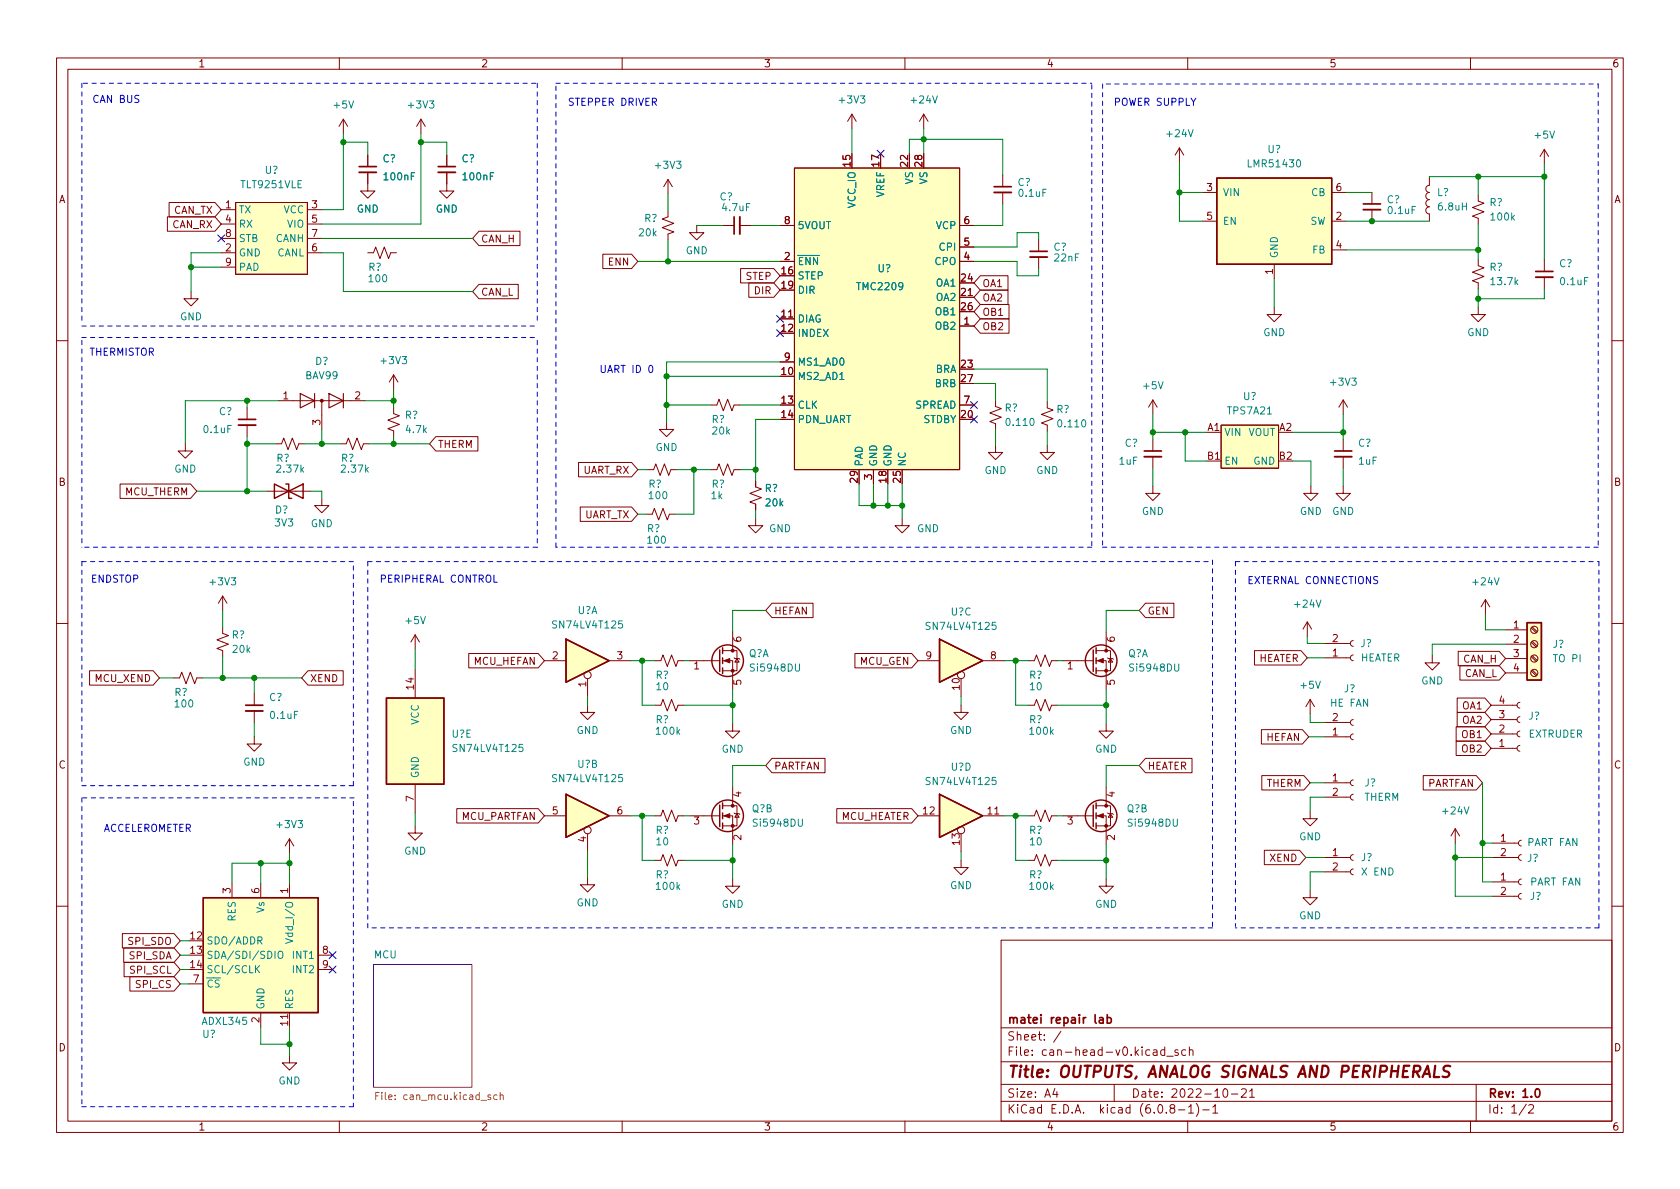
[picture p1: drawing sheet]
<svg xmlns="http://www.w3.org/2000/svg" width="297mm" height="210mm" viewBox="0 0 297 210" stroke-linecap="round" stroke-linejoin="round" font-family="sans-serif">
<g fill="none" stroke="#840000" stroke-width=".18">
<path d="M10 10.2h277v190.1h-277zM12 12.2h273v186.1h-273zM60 10.2v2M110 10.2v2M160 10.2v2M210 10.2v2M260 10.2v2M29.6 38.3h8.4l1.1 1.3-1.1 1.3h-8.4zM29.9 35.8h8.1l1.1 1.3-1.1 1.2h-8.1zM39.1 37.1h2.6M39.1 39.6h2.6M41.7 35.8h12.7v12.7h-12.7z"/>
<path d="M54.4 37.1h2.5M54.4 39.6h2.5M60.7 21.1l-.8 1.2M60.7 21.1v2.5M60.7 21.1l.8 1.2M65 30.5v3.3h1.3l-1.3 1.2-1.2-1.2h1.2M65 27.4v2.1M74.4 21.1l-.7 1.2M74.4 21.1v2.5M74.4 21.1l.8 1.2M79 30.5v3.3h1.3l-1.3 1.2-1.3-1.2h1.3M79 27.4v2.1"/>
<path d="M118.1 37.3v1l-1 .4 2 .8-2 .8 2 .7-1 .4v1M118.1 31.7l-.8 1.3M118.1 31.7v2.6M118.1 31.7l.8 1.3M123.2 39.9v1.2h1.3l-1.3 1.3-1.3-1.3h1.3M127.8 39.9h2M130.8 39.9h2M137.9 39.9h2.6M140.5 29.7h29.2v53.4h-29.2zM150.6 20.2l-.7 1.3M150.6 20.2v2.5M150.6 20.2l.8 1.3"/>
<path d="M163.3 20.2l-.7 1.3M163.3 20.2v2.5M163.3 20.2l.8 1.3M169.7 39.9h2.5M177.3 31v2M177.3 34v2.1M208.5 26.2l-.7 1.2M208.5 26.2v2.5M208.5 26.2l.8 1.2M212.6 39.1h2.5M212.6 34h2.5M235.5 39.1h2.5"/>
<path d="M235.5 34h2.5M242.6 34v2.1M242.6 37.1v2M252.7 31.5v1.3a.64 .64 0 0 0-.6 .6 .64 .64 0 0 0 .6 .6 .64 .64 0 0 0-.6 .7 .64 .64 0 0 0 .6 .6 .64 .64 0 0 0-.6 .6 .64 .64 0 0 0 .6 .7 .64 .64 0 0 0-.6 .6 .64 .64 0 0 0 .6 .6v1.3M261.4 34.5v1.1l1 .3-2.1 .8 2.1 .8-2.1 .7 1.1 .4v1M273 26.4v2.6M273 26.4l-.7 1.3M273 26.4l.8 1.3M33.8 51.6v1.2h1.3l-1.3 1.3-1.3-1.3h1.3M39.1 44.7h2.6M39.1 42.2h2.6M39.1 47.2h2.6"/>
<path d="M54.4 44.7h2.5M54.4 42.2h2.5M65 44.7h1l.4-1 .8 2 .7-2 .8 2 .4-1h1M84.7 50.3h6.9v2.5h-6.9l-1.1-1.2zM84.7 40.9h7.2v2.5h-7.2l-1.1-1.2zM106.6 45h5.1l1.1 1.2-1.1 1.3h-5.1zM130.9 47.5h5.9l1.1 1.3-1.1 1.2h-5.9zM132.4 50h4.4l1.1 1.3-1.1 1.3h-4.4zM137.9 56.4h2.6M137.9 46.2h2.6M169.7 57.7h2.5M169.7 46.2h2.5"/>
<path d="M169.7 52.6h2.5M169.7 43.7h2.5M173.3 51.3h4.9v2.5h-4.9l-1.1-1.2zM173.3 48.8h4.9v2.5h-4.9l-1.1-1.3zM173.3 56.4h5.1v2.5h-5.1l-1.1-1.2zM173.3 53.8h5.1v2.6h-5.1l-1.1-1.3zM183.6 42.4v2M183.6 45.5v2M225.3 54.4v1.2h1.3l-1.3 1.3-1.3-1.3h1.3M225.3 46.7v2.6M235.5 44.2h2.5M261.4 46v1l1 .4-2.1 .7 2.1 .8-2.1 .8 1.1 .3v1"/>
<path d="M261.4 54.4v1.2h1.2l-1.2 1.3-1.3-1.3h1.3M273 46v2M273 49v2M10 60.2h2M32.8 78.5v1.3h1.2l-1.2 1.2-1.3-1.2h1.3M43.7 72.1v2.1M43.7 75.2v2M48.8 78.5h1l.4-1 .7 2 .8-2 .8 2 .3-1h1M49.3 70.9h15.2M56.9 70.9v5M60.2 78.5h1l.4-1 .8 2 .7-2 .8 2 .4-1h1M69.6 72.1v1l1 .4-2 .8 2 .8-2 .7 1 .4v1"/>
<path d="M69.6 66.3v2.5M69.6 66.3l-.8 1.3M69.6 66.3l.8 1.3M77.1 77.2h7.4v2.6h-7.4l-1.2-1.3zM117.9 74.7v1.2h1.2l-1.2 1.3-1.3-1.3h1.3M125.7 71.6h1l.4-1 .8 2 .8-2 .7 2 .4-1h1M137.9 64h2.6M169.7 71.6h2.5M176 70.9v1l1 .4-2 .7 2 .8-2 .7 1 .4v1M176 78.7v1.3h1.3l-1.3 1.3-1.2-1.3h1.2M185.2 71.1v1l1 .4-2.1 .8 2.1 .7-2.1 .8 1.1 .4v1M185.2 78.7v1.3h1.2l-1.2 1.3-1.3-1.3h1.3"/>
<path d="M203.8 70.7v2.6M203.8 77.7v2.1M203.8 70.7l-.7 1.3M203.8 70.7l.8 1.3M215.9 75.2h10.2v7.6h-10.2zM237.5 70.7l-.8 1.3M237.5 70.7v2.6M237.5 77.7v2.1M237.5 70.7l.8 1.3M285 60.2h2M21.2 85.6h12.5l1.1 1.3-1.1 1.2h-12.5zM47.2 86.9h7.7"/>
<path d="M56.9 88.1v1.3h1.3l-1.3 1.3-1.3-1.3h1.3M102.3 81.8h9.4l1.1 1.3-1.1 1.2h-9.4zM102.6 89.7h9.1l1.1 1.2-1.1 1.3h-9.1zM114.3 90.9h1l.4-1 .8 2 .7-2 .8 2 .4-1h1M114.6 83.1h1l.4-1.1 .7 2.1 .8-2.1 .7 2.1 .4-1h1M125.7 83.1h1l.4-1.1 .8 2.1 .8-2.1 .7 2.1 .4-1h1M133.6 91.7v1.3h1.3l-1.3 1.2-1.3-1.2h1.3M133.6 85.1v1l1 .4-2 .7 2 .8-2 .8 1 .3v1.1M154.4 83.1v2.5M159.5 91.7v1.3h1.3l-1.3 1.2-1.3-1.2h1.3M203.8 86v1.2h1.3l-1.3 1.3-1.2-1.3h1.2M203.8 80.8v2"/>
<path d="M231.8 86v1.2h1.2l-1.2 1.3-1.3-1.3h1.3M237.5 86v1.2h1.3l-1.3 1.3-1.3-1.3h1.3M237.5 80.8v2M10 110.2h2M15.8 118.6h11.3l1.1 1.3-1.1 1.3h-11.3zM30.7 119.9h1l.4-1 .8 2 .8-2 .7 2 .4-1h1M39.4 111v1l1 .4-2 .8 2 .7-2 .8 1 .4v1M39.4 105.4l-.8 1.3M39.4 105.4v2.5M39.4 105.4l.7 1.3M54.5 118.6h6.2v2.6h-6.2l-1.2-1.3zM73.4 112.3l-.8 1.2"/>
<path d="M73.4 112.3v2.5M73.4 118.4v5M73.4 112.3l.8 1.2M82.9 115.6h12.3l1.1 1.2-1.1 1.3h-12.3zM96.3 116.8h3.8M107.7 116.8h3.8M115.8 116.8h1l.4-1 .8 2.1 .7-2.1 .8 2.1 .4-1.1h1M121.9 116.8h5.4M127.8 116.8h1.7v5.1M127.8 115.1h2.5v3.5h-2.5M129.5 111.8v3.3M129.8 116.3l.1 .2h.8l.1 .1"/>
<path d="M130.3 116.5l.4 .6h-.8zM136.5 106.7h7.3v2.5h-7.3l-1.1-1.3zM151.2 115.6h10l1.1 1.2-1.1 1.3h-10zM162.3 116.8h3.8M173.7 116.8h3.8M181.9 116.8h1l.4-1 .7 2.1 .8-2.1 .7 2.1 .4-1.1h1M188 116.8h5.3M193.8 116.8h1.8v5.1M193.8 115.1h2.5v3.5h-2.5M195.6 111.8v3.3M195.8 116.3l.2 .2h.7l.1 .1M196.3 116.5l.4 .6h-.7z"/>
<path d="M202.5 106.7h5.1v2.5h-5.1l-1.1-1.3zM221.8 115.1h8.2l1.1 1.2-1.1 1.3h-8.2zM231.1 110l-.7 1.2M231.1 110v2.5M231.1 110l.8 1.2M234.2 113.8h4.6M234.2 116.3h4.6M239.3 113.3l-.4 .1-.1 .4 .1 .3 .4 .2M239.3 115.8l-.4 .2-.1 .3 .1 .4 .4 .1M253.2 115.9v1.3h1.3l-1.3 1.3-1.2-1.3h1.2M257.8 115.2h7.3l1.1 1.3-1.1 1.2h-7.3zM258.1 117.7h7l1.1 1.3-1.1 1.3h-7z"/>
<path d="M262.6 106l-.7 1.3M262.6 106v2.6M262.6 106l.8 1.3M266.2 111.4h3.8M266.2 113.9h3.8M266.2 116.5h3.8M266.2 119h3.8M270.7 118.7l.9 .8M270.7 116.1l.9 .9M270.7 113.6l.9 .8M270.7 111l.9 .9M270.9 118.5l.9 .8"/>
<path d="M270.9 115.9l.9 .9M270.9 113.4l.9 .8M270.9 110.9l.9 .8M285 110.2h2M45 130.3v1.3h1.2l-1.2 1.2-1.3-1.2h1.3M45 122.7v2M45 125.7v2.1M73.4 138.7v5.1M103.9 124.7v1.3h1.3l-1.3 1.2-1.3-1.2h1.3M103.9 120v3.2M115.8 124.7h1l.4-1 .8 2 .7-2 .8 2 .4-1h1M129.5 128v1.3h1.3l-1.3 1.3-1.2-1.3h1.2"/>
<path d="M129.5 139.2v3.3M136.5 134.1h9.4v2.5h-9.4l-1.1-1.2zM169.9 124.7v1.3h1.3l-1.3 1.2-1.2-1.2h1.2M169.9 120v3.2M181.9 124.7h1l.4-1 .7 2 .8-2 .7 2 .4-1h1M195.6 128v1.3h1.2l-1.2 1.3-1.3-1.3h1.3M195.6 139.2v3.3M202.5 134.1h8.3v2.5h-8.3l-1.1-1.2zM223 129h7.3l1.1 1.3-1.1 1.3h-7.3zM223.1 137.2h7.4l1.1 1.2-1.1 1.3h-7.4zM231.6 123.7l-.7 1.3M231.6 123.7v2.5"/>
<path d="M231.6 123.7l.8 1.3M234.2 127.8h4.6M234.2 130.3h4.6M234.2 138.4h4.6M239.3 127.2l-.4 .2-.1 .4 .1 .3 .4 .2M239.3 129.8l-.4 .1-.1 .4 .1 .4 .4 .1M239.3 137.9l-.4 .2-.1 .3 .1 .4 .4 .1M251.6 137.2h9.4l1.1 1.2-1.1 1.3h-9.4zM257.5 131.1h5l1.2 1.2-1.2 1.3h-5zM257.5 128.5h5l1.2 1.3-1.2 1.3h-5zM257.6 126h4.9l1.2 1.2-1.2 1.3h-4.9zM257.6 123.4h4.9l1.2 1.3-1.2 1.3h-4.9z"/>
<path d="M263.7 124.7h4.5M263.7 127.2h4.5M263.7 129.8h4.5M263.7 132.3h4.5M268.7 124.2l-.3 .1-.2 .4 .2 .4 .3 .1M268.7 126.7l-.3 .2-.2 .3 .2 .4 .3 .2M268.7 129.3l-.3 .1-.2 .4 .2 .3 .3 .2M268.7 131.8l-.3 .2-.2 .3 .2 .4 .3 .1M41 156.2v2.5M46.1 156.2v2.5M51.2 148.3l-.8 1.3M51.2 148.3v2.6"/>
<path d="M51.2 156.2v2.5M51.2 148.3l.7 1.3M73.4 146v1.3h1.3l-1.3 1.3-1.3-1.3h1.3M80.8 143h14.4l1.1 1.3-1.1 1.2h-14.4zM96.3 144.3h3.8M103.9 155.2v1.3h1.3l-1.3 1.2-1.3-1.2h1.3M103.9 147.4v3.2M107.7 144.3h3.8M115.8 144.3h1l.4-1 .8 2 .7-2 .8 2 .4-1h1M115.8 152.1h1l.4-1 .8 2.1 .7-2.1 .8 2.1 .4-1.1h1M121.9 144.3h5.4M127.8 144.3h1.7v5"/>
<path d="M127.8 142.5h2.5v3.5h-2.5M129.5 155.4v1.3h1.3l-1.3 1.3-1.2-1.3h1.2M129.8 143.8l.1 .1h.8l.1 .1M130.3 143.9l.4 .6h-.8zM147.9 143h13.3l1.1 1.3-1.1 1.2h-13.3zM162.3 144.3h3.8M169.9 152.1v1.3h1.3l-1.3 1.3-1.2-1.3h1.2M169.9 147.4v3.2M173.7 144.3h3.8M181.9 144.3h1l.4-1 .7 2 .8-2 .7 2 .4-1h1M181.9 152.1h1l.4-1 .7 2.1 .8-2.1 .7 2.1 .4-1.1h1M188 144.3h5.3"/>
<path d="M193.8 144.3h1.8v5M193.8 142.5h2.5v3.5h-2.5M195.6 155.4v1.3h1.2l-1.2 1.3-1.3-1.3h1.3M195.8 143.8l.2 .1h.7l.1 .1M196.3 143.9l.4 .6h-.7zM223.5 150.4h6.3l1.1 1.2-1.1 1.3h-6.3zM231.6 143.5v1.3h1.3l-1.3 1.2-1.2-1.2h1.2M231.6 157.5v1.2h1.3l-1.3 1.3-1.2-1.3h1.2M234.2 141h4.6M234.2 151.6h4.6M234.2 154.2h4.6M239.3 140.5l-.4 .1-.1 .4 .1 .3 .4 .2"/>
<path d="M239.3 153.7l-.4 .1-.1 .4 .1 .3 .4 .2M239.3 151.1l-.4 .2-.1 .3 .1 .4 .4 .1M257.3 146.6l-.8 1.2M257.3 146.6v2.5M257.3 146.6l.8 1.2M263.9 151.6h4.6M263.9 149.1h4.6M263.9 158.5h4.6M263.9 156h4.6M269 151.1l-.4 .2-.1 .3 .1 .4 .4 .1M269 148.6l-.4 .1-.1 .4 .1 .4 .4 .1M269 158l-.4 .1-.1 .4 .1 .4 .4 .1"/>
<path d="M269 155.4l-.4 .2-.1 .4 .1 .3 .4 .2M10 160.2h2M21.6 165.1h9.2l1.1 1.3-1.1 1.2h-9.2zM21.9 167.6h8.9l1.1 1.3-1.1 1.3h-8.9zM21.9 170.2h8.9l1.1 1.2-1.1 1.3h-8.9zM23 172.7h7.8l1.1 1.3-1.1 1.3h-7.8zM33.4 174h2.5M46.1 179.1v2.5M51.2 179.1v2.5M56.3 168.9h2.5M56.3 171.4h2.5M177 166.3h108v32h-108z"/>
<path d="M285 160.2h2M51.2 186.7v1.3h1.3l-1.3 1.2-1.3-1.2h1.3M60 198.3v2M110 198.3v2M160 198.3v2M177 194.8h108M177 191.8h108M177 187.8h108M177 181.8h108M186.5 192.5l-.4 1h1M186.9 193v1M187.6 182.4l-1.3 1.9"/>
<path d="M197 191.8v3M205.9 185.7l-.4-.1-.3 .3v.4l.2 .3h.5M205.9 185.1v1.5M206.3 186.8h1.1M207.1 196l-.2-.3v-.2l.2-.2 .5 .1 .1 .2-.1 .2-.6 .2-.1 .3v.4l.2 .1h.5l.1-.3-.1-.4-.2-.1M208.3 185.7l-.4-.1-.2 .2 .1 .3 .5 .1v.4h-.6M208.4 196.3h1.1M209.6 185.7l-.4-.1-.3 .3v.4l.2 .3h.5M210 198.3v2M210.1 195.8l.5-.5v1.5M210.1 196.8h.9M210.3 185.8l.2-.2 .4 .1v.9"/>
<path d="M210.3 185.1v1.5M211.5 195.1a1.72 1.72 0 0 1 0 2.3M212.6 196.3h1.2M214.4 195.8l.5-.5v1.5M214.4 196.8h.9M216.4 192.6l.2-.1a.81 .81 0 0 1 .6 .7 .81 .81 0 0 1-.3 .8h-.2a.81 .81 0 0 1-.6-.6 .81 .81 0 0 1 .3-.8zM217.7 193.5h1.2M219.5 192.7l.6-.2 .2 .2 .1 .3-1 1h1M220.9 193l.5-.5v1.5M220.9 194h.9M260 198.3v2M261 191.8v6.5"/>
<path d="M269.9 195.3l-1.3 1.9M270.3 195.5l.6-.2 .2 .2 .1 .3-1 1h1"/>
<circle cx="103.9" cy="119.4" r=".63"/>
<circle cx="169.9" cy="119.4" r=".63"/>
<circle cx="271.3" cy="119" r=".63"/>
<circle cx="271.3" cy="116.5" r=".63"/>
<circle cx="271.3" cy="111.4" r=".63"/>
<circle cx="271.3" cy="113.9" r=".63"/>
<circle cx="103.9" cy="146.8" r=".63"/>
<circle cx="169.9" cy="146.8" r=".63"/>
</g>
<g fill="none" stroke="#840000" stroke-width=".3">
<path d="M63.5 29.5h3M77.5 29.5h3M129.8 38.3v3.1M175.8 33h3M241 36.1h3.1M182.1 44.4h3.1M271.5 48h3.1M42.2 74.2h3M202.3 79.8h3.1M236 79.8h3M43.4 124.7h3.1M195.8 179.4v1.5"/>
<path d="M194.4 180h.6l.1 .9M195.1 180.3l-.5 .1a.29 .29 0 0 0-.3 .2 .29 .29 0 0 0 .3 .3h.5M195.8 180l.4-.1 .3 .3v.4l-.2 .3h-.5M271.6 192.6l.2-.1a.82 .82 0 0 1 .6 .7 .82 .82 0 0 1-.3 .8h-.2a.81 .81 0 0 1-.6-.6 .81 .81 0 0 1 .3-.8z"/>
</g>
<path d="M253.8 188.5l-.3 2h1M256.4 188.6a.85 .85 0 0 0-1 .1 .45 .45 0 0 0 .1 .7l.4 .1a.49 .49 0 0 1 .4 .5 .49 .49 0 0 1-.5 .5l-.8-.1" fill="none" stroke="#840000" stroke-width=".4"/>
<path d="M66 170.6h17.4v21.7h-17.4z" fill="#fff" stroke="#fff" stroke-width=".18"/>
<path d="M66 170.6h17.4v21.7h-17.4z" fill="none" stroke="#840084" stroke-width=".18"/>
<path d="M66.4 193.8h.4M67 193.2h-.6v1.3M87.9 193.7l-.4-.1-.2 .2 .1 .6h.5M88.4 193.7l.2-.1 .3 .1 .1 .8M88.4 193.2v1.3" fill="none" stroke="#848400" stroke-width=".18"/>
<g fill="#ffffc2" stroke="#ffffc2" stroke-width=".18">
<path d="M140.5 29.7h29.2v53.4h-29.2z"/>
<path d="M41.7 35.8h12.7v12.7h-12.7z"/>
<path d="M35.9 158.7h20.4v20.4h-20.4z"/>
<path d="M68.3 123.4h10.2v15.3h-10.2z"/>
<path d="M100.1 140.5l7.6 3.8-7.6 3.8z"/>
<path d="M100.1 113l7.6 3.8-7.6 3.8z"/>
<path d="M215.9 75.2h10.2v7.6h-10.2z"/>
<path d="M270 110.1h2.5v10.2h-2.5z"/>
<path d="M215.1 31.5h20.4v15.2h-20.4z"/>
<path d="M166.1 140.5l7.6 3.8-7.6 3.8z"/>
<path d="M166.1 113l7.6 3.8-7.6 3.8z"/>
</g>
<path d="M53.1 69.6l2.5 1.3-2.5 1.2zM55.6 69.6v2.5M58.2 69.6l2.5 1.3-2.5 1.2zM60.7 69.6v2.5" fill="none" stroke="#840000" stroke-width=".2"/>
<g fill="#840000" stroke="#840000" stroke-width=".18">
<path d="M128 116.8l1-.3v.7z"/>
<path d="M128 144.3l1-.4v.7z"/>
<path d="M194.1 144.3l1-.4v.7z"/>
<path d="M194.1 116.8l1-.3v.7z"/>
<circle cx="56.9" cy="70.9" r=".25"/>
<circle cx="129.5" cy="118.6" r=".25"/>
<circle cx="129.5" cy="115.1" r=".25"/>
<circle cx="129.5" cy="146" r=".25"/>
<circle cx="129.5" cy="142.5" r=".25"/>
<circle cx="195.6" cy="146" r=".25"/>
<circle cx="195.6" cy="142.5" r=".25"/>
<circle cx="195.6" cy="118.6" r=".25"/>
<circle cx="195.6" cy="115.1" r=".25"/>
</g>
<g fill="none" stroke="#840000" stroke-width=".25">
<path d="M215.1 31.5h20.4v15.2h-20.4zM48.5 85.6v2.5l5.1-2.5v2.5zM50.5 85.6h.6v2.5h.5M100.1 113l7.6 3.8-7.6 3.8zM127.3 114.9v3.8M127.8 114.5v1.1M127.8 116.3v1M127.8 118.1v1M166.1 113l7.6 3.8-7.6 3.8zM193.3 114.9v3.8M193.8 114.5v1.1M193.8 116.3v1"/>
<path d="M193.8 118.1v1M270 110.1h2.5v10.2h-2.5zM68.3 123.4h10.2v15.3h-10.2zM35.9 158.7h20.4v20.4h-20.4zM100.1 140.5l7.6 3.8-7.6 3.8zM127.3 142.4v3.8M127.8 142v1M127.8 143.8v1M127.8 145.5v1.1M166.1 140.5l7.6 3.8-7.6 3.8zM193.3 142.4v3.8M193.8 142v1"/>
<path d="M193.8 143.8v1M193.8 145.5v1.1"/>
<circle cx="128.7" cy="116.8" r="2.79"/>
<circle cx="194.7" cy="116.8" r="2.79"/>
<circle cx="128.7" cy="144.3" r="2.79"/>
<circle cx="194.7" cy="144.3" r="2.79"/>
</g>
<path d="M63.5 30.5h3M77.5 30.5h3M130.8 38.3v3.1M175.8 34h3M241 37.1h3.1M182.1 45.5h3.1M271.5 49h3.1M42.2 75.2h3M202.3 80.8h3.1M236 80.8h3M43.4 125.7h3.1" fill="none" stroke="#840000" stroke-width=".33"/>
<path d="M45.4 171.3l.5 .7M45.9 170.7l-.7 .8M49.2 168.4l.3-.2a.43 .43 0 0 1 .5 .4v.5a.42 .42 0 0 1-.4 .4 .42 .42 0 0 1-.4-.4zM50.5 166l1.3 .4-1.3 .4" fill="none" stroke="#008484" stroke-width=".18"/>
<path d="M114.8 64.7l.2-.1a.68 .68 0 0 1 .4 .6 .68 .68 0 0 1-.4 .7l-.2-.1-.1-.4z" fill="none" stroke="#0000c2" stroke-width=".18"/>
<g fill="none" stroke="#0000c2" stroke-width=".18" stroke-dasharray=".8 .8">
<path d="M14.5 14.7v42.7M94.7 14.7h-80.2M95 14.7v42.7M98.3 14.7h94.7M193 15v81.8M194.9 14.9v81.9M195.6 14.9h87M282.6 14.9v81.9M14.5 59.7h80.5M14.5 57.7h80.5M14.5 60.2v36.6M95 60.2v36.6"/>
<path d="M14.5 99.3h48M14.5 99.3v39.6M65 99.3h149.1M95 96.8h-80.5M98.3 96.8v-82.1M193 96.8h-94.7M214.4 99.1v65M218.4 99.3v64.5M218.4 99.3h64.3M282.6 96.8h-87.7M282.7 99.3v64.8M14.5 138.9h48"/>
<path d="M62.5 138.9v-39.6M14.5 141.1v54.6M62.5 141.7v54M62.6 141.1h-48.1M65 164.1v-64.8M214.4 164.1h-149.4M282.7 164.1h-64.3M14.5 195.7h48"/>
</g>
<g fill="none" stroke="#008400" stroke-width=".18">
<path d="M60.7 23.6v13.5h-3.8M60.7 25.1h4.3v2.3M74.4 25.1h4.6v2.3M74.4 23.6v16h-17.5M118.1 34.3v3M123.2 39.9h4.6M132.8 39.9h5.1M150.6 22.7v4.5M160.8 27.2v-2.6h16.5v6.4M163.3 22.7v4.5M177.3 36.1v3.8h-5.1M208.5 28.7v10.4h4.1"/>
<path d="M208.5 34h4.1M238 34h4.6M238 39.1h14.7M261.4 31.2v3.3M261.4 39.6v6.4M273 31.2h-20.3v.3M273 29v17M33.8 47.2h5.3M39.1 44.7h-5.3v6.9M56.9 44.7h3.8v6.9h22.9M56.9 42.2h26.7M112.8 46.2h25.1"/>
<path d="M118.1 42.4v3.8M172.2 46.2h7.6v2.6h3.8v-1.3M183.6 42.4v-1.3h-3.8v2.6h-7.6M225.3 49.3v5.1M238 44.2h23.4M261.4 51v3.4M273 51v1.8h-11.6M43.7 78.5h5.1M43.7 70.9v1.2M43.7 77.2v9.7M49.3 70.9h-16.5v7.6M53.8 78.5h6.4"/>
<path d="M56.9 75.9v2.6M64.5 70.9h5.1M65.3 78.5h10.6M69.6 68.8v3.3M69.6 77.2v1.3M117.9 66.5h20M117.9 71.6h7.8M130.8 71.6h7.1M137.9 74.2h-4.3v10.9M137.9 64h-20v10.7M172.2 65.3h13v5.8M172.2 67.8h3.8v3.1"/>
<path d="M176 75.9v2.8M185.2 76.2v2.5M203.8 73.3v4.4M203.8 76.4h9.6M209.5 76.4v5.1h3.9M228.6 76.4h8.9M237.5 73.3v4.4M34.8 86.9h12.4M54.9 86.9h2v1.2M112.8 90.9h1.5M112.8 83.1h1.8M119.6 83.1h6.1"/>
<path d="M122.7 83.1v7.8h-3.3M130.8 83.1h2.8M133.6 90.2v1.5M151.9 85.6v3.8h7.6M154.4 85.6v3.8M157 85.6v3.8M159.5 85.6v6.1M203.8 82.8v3.2M228.6 81.5h3.2v4.5M237.5 82.8v3.2M28.2 119.9h2.5M35.8 119.9h17.5"/>
<path d="M39.4 107.9v3.1M39.4 116.1v3.8M45 119.9v2.8M73.4 114.8v3.6M111.5 116.8h4.3M113.5 116.8v7.9h2.3M120.9 116.8h1M135.4 107.9h-5.9v3.9M177.5 116.8h4.4M179.6 116.8v7.9h2.3M186.9 116.8h1.1M201.4 107.9h-5.8v3.9"/>
<path d="M231.1 116.3h3.1M231.1 112.5v1.3h3.1M262.6 108.6v2.8h3.6M266.2 113.9h-13v2M45 127.8v2.5M103.9 123.2v1.5M120.9 124.7h8.6M129.5 121.9v6.1M135.4 135.4h-5.9v3.8M169.9 123.2v1.5M186.9 124.7h8.7M195.6 121.9v6.1"/>
<path d="M201.4 135.4h-5.8v3.8M231.4 130.3h2.8M231.6 126.2v1.6h2.6M231.6 138.4h2.6M262.1 138.4v17.6h1.8M46.1 152.6v3.6M51.2 150.9v5.3M51.2 152.6h-10.2v3.6M73.4 143.8v2.2M103.9 150.6v4.6M111.5 144.3h4.3M113.5 144.3v7.8h2.3"/>
<path d="M120.9 144.3h1M120.9 152.1h8.6M129.5 149.3v6.1M169.9 150.6v1.5M177.5 144.3h4.4M179.6 144.3v7.8h2.3M186.9 144.3h1.1M186.9 152.1h8.7M195.6 149.3v6.1M230.9 151.6h3.3M234.2 141h-2.6v2.5M234.2 154.2h-2.6v3.3"/>
<path d="M257.3 149.1v9.4h6.6M257.3 151.6h6.6M262.1 149.1h1.8M31.9 168.9h1.5M31.9 174h1.5M31.9 171.4h1.5M31.9 166.4h1.5M46.1 181.6v3.1h5.1M51.2 181.6v5.1"/>
</g>
<g fill="none" stroke="#000084" stroke-width=".18">
<path d="M155.1 26.6l1.2 1.2M156.3 26.6l-1.2 1.2M38.5 41.5l1.2 1.3M39.7 41.5l-1.2 1.3M137.3 55.8l1.2 1.2M137.3 58.3l1.2 1.2M138.5 55.8l-1.2 1.2M138.5 58.3l-1.2 1.2M171.6 71l1.2 1.2M171.6 73.6l1.2 1.2M172.8 71l-1.2 1.2M172.8 73.6l-1.2 1.2"/>
<path d="M58.2 170.8l1.2 1.3M58.2 168.3l1.2 1.2M59.4 170.8l-1.2 1.3M59.4 168.3l-1.2 1.2"/>
</g>
<g fill="#008400" stroke="#008400" stroke-width=".18">
<circle cx="203.8" cy="76.4" r=".46"/>
<circle cx="209.5" cy="76.4" r=".46"/>
<circle cx="163.3" cy="24.6" r=".46"/>
<circle cx="195.6" cy="124.7" r=".46"/>
<circle cx="195.6" cy="152.1" r=".46"/>
<circle cx="179.6" cy="144.3" r=".46"/>
<circle cx="261.4" cy="52.8" r=".46"/>
<circle cx="261.4" cy="31.2" r=".46"/>
<circle cx="273" cy="31.2" r=".46"/>
<circle cx="242.6" cy="39.1" r=".46"/>
<circle cx="262.1" cy="149.1" r=".46"/>
<circle cx="257.3" cy="151.6" r=".46"/>
<circle cx="159.5" cy="89.4" r=".46"/>
<circle cx="179.6" cy="116.8" r=".46"/>
<circle cx="157" cy="89.4" r=".46"/>
<circle cx="154.4" cy="89.4" r=".46"/>
<circle cx="237.5" cy="76.4" r=".46"/>
<circle cx="208.5" cy="34" r=".46"/>
<circle cx="261.4" cy="44.2" r=".46"/>
<circle cx="129.5" cy="124.7" r=".46"/>
<circle cx="129.5" cy="152.1" r=".46"/>
<circle cx="122.7" cy="83.1" r=".46"/>
<circle cx="113.5" cy="116.8" r=".46"/>
<circle cx="133.6" cy="83.1" r=".46"/>
<circle cx="117.9" cy="71.6" r=".46"/>
<circle cx="117.9" cy="66.5" r=".46"/>
<circle cx="118.1" cy="46.2" r=".46"/>
<circle cx="43.7" cy="86.9" r=".46"/>
<circle cx="43.7" cy="78.5" r=".46"/>
<circle cx="45" cy="119.9" r=".46"/>
<circle cx="39.4" cy="119.9" r=".46"/>
<circle cx="33.8" cy="47.2" r=".46"/>
<circle cx="74.4" cy="25.1" r=".46"/>
<circle cx="60.7" cy="25.1" r=".46"/>
<circle cx="113.5" cy="144.3" r=".46"/>
<circle cx="51.2" cy="152.6" r=".46"/>
<circle cx="46.1" cy="152.6" r=".46"/>
<circle cx="51.2" cy="184.7" r=".46"/>
<circle cx="69.6" cy="70.9" r=".46"/>
<circle cx="43.7" cy="70.9" r=".46"/>
<circle cx="56.9" cy="78.5" r=".46"/>
<circle cx="69.6" cy="78.5" r=".46"/>
</g>
<text font-size="2.8" fill="#840000" x="178" y="190.6">Title: OUTPUTS, ANALOG SIGNALS AND PERIPHERALS</text>
<g font-size="2.1" fill="#840000">
<text x="178" y="184">Sheet: /</text>
<text x="178" y="181">matei repair lab</text>
<text x="178" y="186.7">File: can-head-v0.kicad_sch</text>
<text x="178" y="196.9">KiCad E.D.A. kicad (6.0.8-1)-1</text>
<text x="178" y="194.1">Size: A4</text>
<text x="200" y="194.1">Date: 2022-10-21</text>
<text x="263" y="194.1">Rev: 1.0</text>
<text x="263" y="196.9">Id: 1/2</text>
</g>
<g font-size="1.8" fill="#840000">
<text x="35" y="11.9">1</text>
<text x="85" y="11.9">2</text>
<text x="135" y="11.9">3</text>
<text x="185" y="11.9">4</text>
<text x="235" y="11.9">5</text>
<text x="285" y="11.9">6</text>
<text x="150.4" y="29.4" transform="rotate(-90 150.4 29.4)">15</text>
<text x="155.4" y="29.4" transform="rotate(-90 155.4 29.4)">17</text>
<text x="160.5" y="29.4" transform="rotate(-90 160.5 29.4)">22</text>
<text x="163.1" y="29.4" transform="rotate(-90 163.1 29.4)">28</text>
<text x="10.3" y="35.9">A</text>
<text x="213.4" y="33.8">3</text>
<text x="236.2" y="33.8">6</text>
<text x="285.3" y="35.9">A</text>
<text x="30.4" y="40.3">CAN_RX</text>
<text x="30.6" y="37.8">CAN_TX</text>
<text x="39.9" y="36.8">1</text>
<text x="39.9" y="39.4">4</text>
<text x="39.9" y="41.9">8</text>
<text x="55.1" y="36.8">3</text>
<text x="55.1" y="39.4">5</text>
<text x="55.1" y="41.9">7</text>
<text x="138.7" y="39.6">8</text>
<text x="170.5" y="39.6">6</text>
<text x="213.4" y="38.9">5</text>
<text x="236.2" y="38.9">2</text>
<text x="39.9" y="44.4">2</text>
<text x="39.9" y="47">9</text>
<text x="55.1" y="44.4">6</text>
<text x="85" y="42.9">CAN_H</text>
<text x="107.6" y="46.9">ENN</text>
<text x="138.7" y="46">2</text>
<text x="170.5" y="46">4</text>
<text x="170.5" y="43.4">5</text>
<text x="236.2" y="43.9">4</text>
<text x="85" y="52.3">CAN_L</text>
<text x="131.9" y="49.5">STEP</text>
<text x="133.4" y="52">DIR</text>
<text x="138.2" y="48.5">16</text>
<text x="138.2" y="51">19</text>
<text x="170" y="52.3">21</text>
<text x="170" y="49.8">24</text>
<text x="173.6" y="53.3">OA2</text>
<text x="173.6" y="50.8">OA1</text>
<text x="225" y="48.5" transform="rotate(-90 225 48.5)">1</text>
<text x="138.2" y="56.1">11</text>
<text x="138.2" y="58.7">12</text>
<text x="170" y="54.9">26</text>
<text x="170.5" y="57.4">1</text>
<text x="173.6" y="58.4">OB2</text>
<text x="173.6" y="55.8">OB1</text>
<text x="138.7" y="63.7">9</text>
<text x="170" y="65">23</text>
<text x="50.1" y="70.6">1</text>
<text x="62.8" y="70.6">2</text>
<text x="138.2" y="66.3">10</text>
<text x="138.2" y="71.4">13</text>
<text x="170" y="67.6">27</text>
<text x="170.5" y="71.4">7</text>
<text x="56.6" y="75.2" transform="rotate(-90 56.6 75.2)">3</text>
<text x="138.2" y="73.9">14</text>
<text x="170" y="73.9">20</text>
<text x="213.5" y="76.2">A1</text>
<text x="226.2" y="76.2">A2</text>
<text x="77.4" y="79.2">THERM</text>
<text x="103" y="83.8">UART_RX</text>
<text x="213.5" y="81.3">B1</text>
<text x="226.2" y="81.3">B2</text>
<text x="10.3" y="85.9">B</text>
<text x="22.1" y="87.6">MCU_THERM</text>
<text x="151.6" y="85.3" transform="rotate(-90 151.6 85.3)">29</text>
<text x="154.2" y="84.8" transform="rotate(-90 154.2 84.8)">3</text>
<text x="156.7" y="85.3" transform="rotate(-90 156.7 85.3)">18</text>
<text x="159.3" y="85.3" transform="rotate(-90 159.3 85.3)">25</text>
<text x="285.3" y="85.9">B</text>
<text x="103.2" y="91.7">UART_TX</text>
<text x="131.1" y="113.5" transform="rotate(-90 131.1 113.5)">6</text>
<text x="136.8" y="108.7">HEFAN</text>
<text x="197.1" y="113.5" transform="rotate(-90 197.1 113.5)">6</text>
<text x="202.9" y="108.7">GEN</text>
<text x="235.6" y="113.5">2</text>
<text x="267.6" y="111.1">1</text>
<text x="267.6" y="113.7">2</text>
<text x="83.7" y="117.6">MCU_HEFAN</text>
<text x="97.7" y="116.6">2</text>
<text x="109.1" y="116.6">3</text>
<text x="122.7" y="118.4">1</text>
<text x="152" y="117.6">MCU_GEN</text>
<text x="163.7" y="116.6">9</text>
<text x="175.1" y="116.6">8</text>
<text x="188.7" y="118.4">1</text>
<text x="222.4" y="117.1">HEATER</text>
<text x="235.6" y="116.1">1</text>
<text x="258.7" y="117.2">CAN_H</text>
<text x="258.9" y="119.7">CAN_L</text>
<text x="267.6" y="116.2">3</text>
<text x="267.6" y="118.7">4</text>
<text x="16.8" y="120.6">MCU_XEND</text>
<text x="54.8" y="120.6">XEND</text>
<text x="73.2" y="121.9" transform="rotate(-90 73.2 121.9)">14</text>
<text x="103.6" y="121.5" transform="rotate(-90 103.6 121.5)">1</text>
<text x="131.1" y="121.1" transform="rotate(-90 131.1 121.1)">5</text>
<text x="169.7" y="121.9" transform="rotate(-90 169.7 121.9)">10</text>
<text x="197.1" y="121.1" transform="rotate(-90 197.1 121.1)">5</text>
<text x="258.6" y="125.4">OA1</text>
<text x="265.1" y="124.5">4</text>
<text x="223.9" y="131">HEFAN</text>
<text x="235.6" y="130">1</text>
<text x="235.6" y="127.5">2</text>
<text x="258.6" y="128">OA2</text>
<text x="258.6" y="130.5">OB1</text>
<text x="265.1" y="129.5">2</text>
<text x="265.1" y="127">3</text>
<text x="10.3" y="135.9">C</text>
<text x="136.8" y="136.1">PARTFAN</text>
<text x="202.9" y="136.1">HEATER</text>
<text x="258.6" y="133.1">OB2</text>
<text x="265.1" y="132.1">1</text>
<text x="285.3" y="135.9">C</text>
<text x="73.2" y="141.7" transform="rotate(-90 73.2 141.7)">7</text>
<text x="131.1" y="140.9" transform="rotate(-90 131.1 140.9)">4</text>
<text x="197.1" y="140.9" transform="rotate(-90 197.1 140.9)">4</text>
<text x="223.9" y="139.2">THERM</text>
<text x="235.6" y="138.2">1</text>
<text x="235.6" y="140.7">2</text>
<text x="252.2" y="139.2">PARTFAN</text>
<text x="81.4" y="145">MCU_PARTFAN</text>
<text x="97.7" y="144">5</text>
<text x="103.6" y="148.9" transform="rotate(-90 103.6 148.9)">4</text>
<text x="109.1" y="144">6</text>
<text x="122.7" y="145.8">3</text>
<text x="131.1" y="148.6" transform="rotate(-90 131.1 148.6)">2</text>
<text x="148.6" y="145">MCU_HEATER</text>
<text x="163.2" y="144">12</text>
<text x="169.7" y="149.4" transform="rotate(-90 169.7 149.4)">13</text>
<text x="174.7" y="144">11</text>
<text x="188.7" y="145.8">3</text>
<text x="197.1" y="148.6" transform="rotate(-90 197.1 148.6)">2</text>
<text x="265.3" y="148.8">1</text>
<text x="224.5" y="152.4">XEND</text>
<text x="235.6" y="151.4">1</text>
<text x="235.6" y="153.9">2</text>
<text x="265.3" y="151.4">2</text>
<text x="265.3" y="155.7">1</text>
<text x="40.8" y="158" transform="rotate(-90 40.8 158)">3</text>
<text x="45.8" y="158" transform="rotate(-90 45.8 158)">6</text>
<text x="50.9" y="158" transform="rotate(-90 50.9 158)">1</text>
<text x="265.3" y="158.2">2</text>
<text x="22.8" y="167.1">SPI_SDO</text>
<text x="33.7" y="166.1">12</text>
<text x="22.9" y="169.6">SPI_SDA</text>
<text x="23.1" y="172.2">SPI_SCL</text>
<text x="33.7" y="168.7">13</text>
<text x="33.7" y="171.2">14</text>
<text x="34.2" y="173.7">7</text>
<text x="57" y="168.7">8</text>
<text x="57" y="171.2">9</text>
<text x="24.2" y="174.7">SPI_CS</text>
<text x="10.3" y="185.9">D</text>
<text x="45.8" y="180.8" transform="rotate(-90 45.8 180.8)">2</text>
<text x="50.9" y="181.3" transform="rotate(-90 50.9 181.3)">11</text>
<text x="285.3" y="185.9">D</text>
<text x="35" y="199.9">1</text>
<text x="85" y="199.9">2</text>
<text x="135" y="199.9">3</text>
<text x="185" y="199.9">4</text>
<text x="235" y="199.9">5</text>
<text x="285" y="199.9">6</text>
</g>
<g font-size="1.8" fill="#0000c2">
<text x="16.3" y="18.2">CAN BUS</text>
<text x="100.3" y="18.7">STEPPER DRIVER</text>
<text x="196.8" y="18.7">POWER SUPPLY</text>
<text x="15.7" y="62.9">THERMISTOR</text>
<text x="105.9" y="65.9">UART ID 0</text>
<text x="16" y="103">ENDSTOP</text>
<text x="67.1" y="103">PERIPHERAL CONTROL</text>
<text x="220.5" y="103.3">EXTERNAL CONNECTIONS</text>
<text x="18.3" y="147.1">ACCELEROMETER</text>
</g>
<g font-size="1.8" fill="#008484">
<text x="59.1" y="19.2">+5V</text>
<text x="72.3" y="19.2">+3V3</text>
<text x="148.5" y="18.3">+3V3</text>
<text x="161.2" y="18.3">+24V</text>
<text x="67.6" y="28.7">C?</text>
<text x="81.6" y="28.7">C?</text>
<text x="116" y="29.8">+3V3</text>
<text x="206.4" y="24.3">+24V</text>
<text x="220.9" y="29.6">LMR51430</text>
<text x="224.1" y="27">U?</text>
<text x="271.5" y="24.5">+5V</text>
<text x="42.7" y="33.3">TLT9251VLE</text>
<text x="46.8" y="30.7">U?</text>
<text x="68" y="31.9">100nF</text>
<text x="82" y="31.9">100nF</text>
<text x="127.2" y="35.4">C?</text>
<text x="156.3" y="34.9" transform="rotate(-90 156.3 34.9)">VREF</text>
<text x="161.4" y="32.6" transform="rotate(-90 161.4 32.6)">VS</text>
<text x="164" y="32.6" transform="rotate(-90 164 32.6)">VS</text>
<text x="179.9" y="32.9">C?</text>
<text x="180.2" y="34.8">0.1uF</text>
<text x="216.2" y="34.7">VIN</text>
<text x="231.9" y="34.7">CB</text>
<text x="245.2" y="35.9">C?</text>
<text x="254.1" y="34.7">L?</text>
<text x="42.2" y="37.7">TX</text>
<text x="42.2" y="40.3">RX</text>
<text x="50.1" y="37.7">VCC</text>
<text x="50.8" y="40.3">VIO</text>
<text x="63.1" y="37.6">GND</text>
<text x="77" y="37.6">GND</text>
<text x="113.1" y="41.8">20k</text>
<text x="113.9" y="39.2">R?</text>
<text x="127.8" y="37.3">4.7uF</text>
<text x="141" y="40.5">5VOUT</text>
<text x="151.3" y="36.8" transform="rotate(-90 151.3 36.8)">VCC_IO</text>
<text x="165.5" y="40.5">VCP</text>
<text x="216.2" y="39.7">EN</text>
<text x="231.6" y="39.7">SW</text>
<text x="245.5" y="37.8">0.1uF</text>
<text x="254.4" y="37.2">6.8uH</text>
<text x="263.3" y="36.4">R?</text>
<text x="263.7" y="39">100k</text>
<text x="42.2" y="45.3">GND</text>
<text x="42.2" y="42.8">STB</text>
<text x="42.2" y="47.9">PAD</text>
<text x="48.7" y="42.8">CANH</text>
<text x="48.9" y="45.3">CANL</text>
<text x="65.1" y="47.9">R?</text>
<text x="121.2" y="45">GND</text>
<text x="141" y="46.9">~{ENN}</text>
<text x="165.3" y="46.9">CPO</text>
<text x="166.2" y="44.3">CPI</text>
<text x="186.3" y="44.3">C?</text>
<text x="186.5" y="46.2">22nF</text>
<text x="225.9" y="45.7" transform="rotate(-90 225.9 45.7)">GND</text>
<text x="232.1" y="44.8">FB</text>
<text x="263.3" y="47.9">R?</text>
<text x="275.7" y="47.2">C?</text>
<text x="65.3" y="49.9">100</text>
<text x="141" y="49.4">STEP</text>
<text x="141" y="51.9">DIR</text>
<text x="151.7" y="51.3">TMC2209</text>
<text x="155.2" y="48.1">U?</text>
<text x="165.5" y="53.2">OA2</text>
<text x="165.5" y="50.7">OA1</text>
<text x="263.8" y="50.4">13.7k</text>
<text x="276" y="50.4">0.1uF</text>
<text x="31.8" y="56.6">GND</text>
<text x="141" y="57">DIAG</text>
<text x="141" y="59.6">INDEX</text>
<text x="165.5" y="58.3">OB2</text>
<text x="165.5" y="55.7">OB1</text>
<text x="223.3" y="59.4">GND</text>
<text x="259.4" y="59.4">GND</text>
<text x="55.7" y="64.5">D?</text>
<text x="67.5" y="64.4">+3V3</text>
<text x="141" y="64.6">MS1_AD0</text>
<text x="165.3" y="65.9">BRA</text>
<text x="54" y="67.1">BAV99</text>
<text x="141" y="67.2">MS2_AD1</text>
<text x="165.3" y="68.4">BRB</text>
<text x="202.2" y="68.8">+5V</text>
<text x="219.8" y="70.7">U?</text>
<text x="235.4" y="68.2">+3V3</text>
<text x="36.1" y="76.6">0.1uF</text>
<text x="38.7" y="73.4">C?</text>
<text x="71.6" y="74">R?</text>
<text x="71.9" y="76.6">4.7k</text>
<text x="125.8" y="74.8">R?</text>
<text x="126" y="76.8">20k</text>
<text x="141" y="72.3">CLK</text>
<text x="141" y="74.8">PDN_UART</text>
<text x="161.8" y="72.3">SPREAD</text>
<text x="163.2" y="74.8">STDBY</text>
<text x="177.6" y="72.8">R?</text>
<text x="178.1" y="75.3">0.110</text>
<text x="186.8" y="73">R?</text>
<text x="187.3" y="75.6">0.110</text>
<text x="216.4" y="77.1">VIN</text>
<text x="217.1" y="73.3">TPS7A21</text>
<text x="220.6" y="77.1">VOUT</text>
<text x="30.8" y="83.6">GND</text>
<text x="48.9" y="81.7">R?</text>
<text x="49.1" y="83.6">2.37k</text>
<text x="60.3" y="81.7">R?</text>
<text x="60.5" y="83.6">2.37k</text>
<text x="115.9" y="79.8">GND</text>
<text x="152.5" y="82.5" transform="rotate(-90 152.5 82.5)">PAD</text>
<text x="155.1" y="82.5" transform="rotate(-90 155.1 82.5)">GND</text>
<text x="157.6" y="82.5" transform="rotate(-90 157.6 82.5)">GND</text>
<text x="160.1" y="82.5" transform="rotate(-90 160.1 82.5)">NC</text>
<text x="174.1" y="83.8">GND</text>
<text x="183.2" y="83.8">GND</text>
<text x="197.9" y="82.2">1uF</text>
<text x="198.9" y="79">C?</text>
<text x="216.4" y="82.2">EN</text>
<text x="221.6" y="82.2">GND</text>
<text x="240.1" y="79">C?</text>
<text x="240.3" y="82.2">1uF</text>
<text x="114.6" y="86.2">R?</text>
<text x="114.9" y="88.3">100</text>
<text x="125.8" y="88.3">1k</text>
<text x="125.8" y="86.2">R?</text>
<text x="135.2" y="87">R?</text>
<text x="135.5" y="89.5">20k</text>
<text x="48.6" y="90.8">D?</text>
<text x="48.7" y="93.1">3V3</text>
<text x="54.9" y="93.2">GND</text>
<text x="114.4" y="94.1">R?</text>
<text x="136" y="94.1">GND</text>
<text x="162.1" y="94.1">GND</text>
<text x="201.9" y="91.1">GND</text>
<text x="229.8" y="91.1">GND</text>
<text x="235.5" y="91.1">GND</text>
<text x="114.6" y="96.1">100</text>
<text x="37.3" y="103.5">+3V3</text>
<text x="229.1" y="107.4">+24V</text>
<text x="260.5" y="103.5">+24V</text>
<text x="41" y="112.9">R?</text>
<text x="71.8" y="110.4">+5V</text>
<text x="98" y="111.1">SN74LV4T125</text>
<text x="102.1" y="108.6">U?A</text>
<text x="164.1" y="111.4">SN74LV4T125</text>
<text x="168.1" y="108.8">U?C</text>
<text x="41.2" y="115.4">20k</text>
<text x="132.3" y="116.2">Q?A</text>
<text x="133" y="118.7">Si5948DU</text>
<text x="199.4" y="116.2">Q?A</text>
<text x="200" y="118.7">Si5948DU</text>
<text x="240.5" y="117">HEATER</text>
<text x="240.5" y="114.4">J?</text>
<text x="274.5" y="114.5">J?</text>
<text x="274.8" y="117.1">TO PI</text>
<text x="30.8" y="123.1">R?</text>
<text x="31" y="125.1">100</text>
<text x="47.6" y="123.9">C?</text>
<text x="115.9" y="120">R?</text>
<text x="116.1" y="122">10</text>
<text x="182" y="120">R?</text>
<text x="182.2" y="122">10</text>
<text x="230" y="121.8">+5V</text>
<text x="235.3" y="125">HE FAN</text>
<text x="237.6" y="122.4">J?</text>
<text x="251.3" y="121">GND</text>
<text x="47.9" y="127.1">0.1uF</text>
<text x="74" y="128.2" transform="rotate(-90 74 128.2)">VCC</text>
<text x="79.9" y="130.4">U?E</text>
<text x="101.9" y="129.8">GND</text>
<text x="115.9" y="127.9">R?</text>
<text x="116.1" y="129.9">100k</text>
<text x="168" y="129.8">GND</text>
<text x="182" y="127.9">R?</text>
<text x="182.2" y="129.9">100k</text>
<text x="270.2" y="130.4">EXTRUDER</text>
<text x="270.2" y="127.2">J?</text>
<text x="43" y="135.4">GND</text>
<text x="74" y="137.7" transform="rotate(-90 74 137.7)">GND</text>
<text x="80.4" y="133">SN74LV4T125</text>
<text x="102.1" y="135.8">U?B</text>
<text x="127.6" y="133.1">GND</text>
<text x="168.1" y="136.3">U?D</text>
<text x="193.6" y="133.1">GND</text>
<text x="98" y="138.3">SN74LV4T125</text>
<text x="132.9" y="143.6">Q?B</text>
<text x="164.1" y="138.8">SN74LV4T125</text>
<text x="199.2" y="143.6">Q?B</text>
<text x="241.2" y="141.6">THERM</text>
<text x="241.2" y="139.1">J?</text>
<text x="49.1" y="146.4">+3V3</text>
<text x="115.9" y="147.4">R?</text>
<text x="116.1" y="149.5">10</text>
<text x="133.5" y="146.2">Si5948DU</text>
<text x="182" y="147.4">R?</text>
<text x="182.2" y="149.5">10</text>
<text x="199.8" y="146.2">Si5948DU</text>
<text x="229.7" y="148.6">GND</text>
<text x="255.2" y="144">+24V</text>
<text x="270.1" y="149.6">PART FAN</text>
<text x="71.4" y="151.1">GND</text>
<text x="115.9" y="155.3">R?</text>
<text x="182" y="155.3">R?</text>
<text x="240.6" y="152.3">J?</text>
<text x="240.9" y="154.8">X END</text>
<text x="270" y="152.4">J?</text>
<text x="46.7" y="161.4" transform="rotate(-90 46.7 161.4)">Vs</text>
<text x="101.9" y="160.3">GND</text>
<text x="116.1" y="157.3">100k</text>
<text x="127.6" y="160.5">GND</text>
<text x="168" y="157.2">GND</text>
<text x="182.2" y="157.3">100k</text>
<text x="193.6" y="160.5">GND</text>
<text x="270.5" y="159.1">J?</text>
<text x="270.6" y="156.6">PART FAN</text>
<text x="36.4" y="167">SDO/ADDR</text>
<text x="41.7" y="162.9" transform="rotate(-90 41.7 162.9)">RES</text>
<text x="51.8" y="165.9" transform="rotate(-90 51.8 165.9)">Vdd_I/O</text>
<text x="229.7" y="162.6">GND</text>
<text x="36.4" y="169.5">SDA/SDI/SDIO</text>
<text x="36.4" y="172.1">SCL/SCLK</text>
<text x="51.9" y="169.5">INT1</text>
<text x="51.9" y="172.1">INT2</text>
<text x="66.1" y="169.5">MCU</text>
<text x="36.4" y="174.6">~{CS}</text>
<text x="46.7" y="178.6" transform="rotate(-90 46.7 178.6)">GND</text>
<text x="51.8" y="178.6" transform="rotate(-90 51.8 178.6)">RES</text>
<text x="35.8" y="183.5">U?</text>
<text x="35.9" y="181.2">ADXL345</text>
<text x="49.2" y="191.8">GND</text>
</g>
<text font-size="1.8" fill="#848400" x="67.3" y="194.5">File: can_mcu.kicad_sch</text>
</svg>
